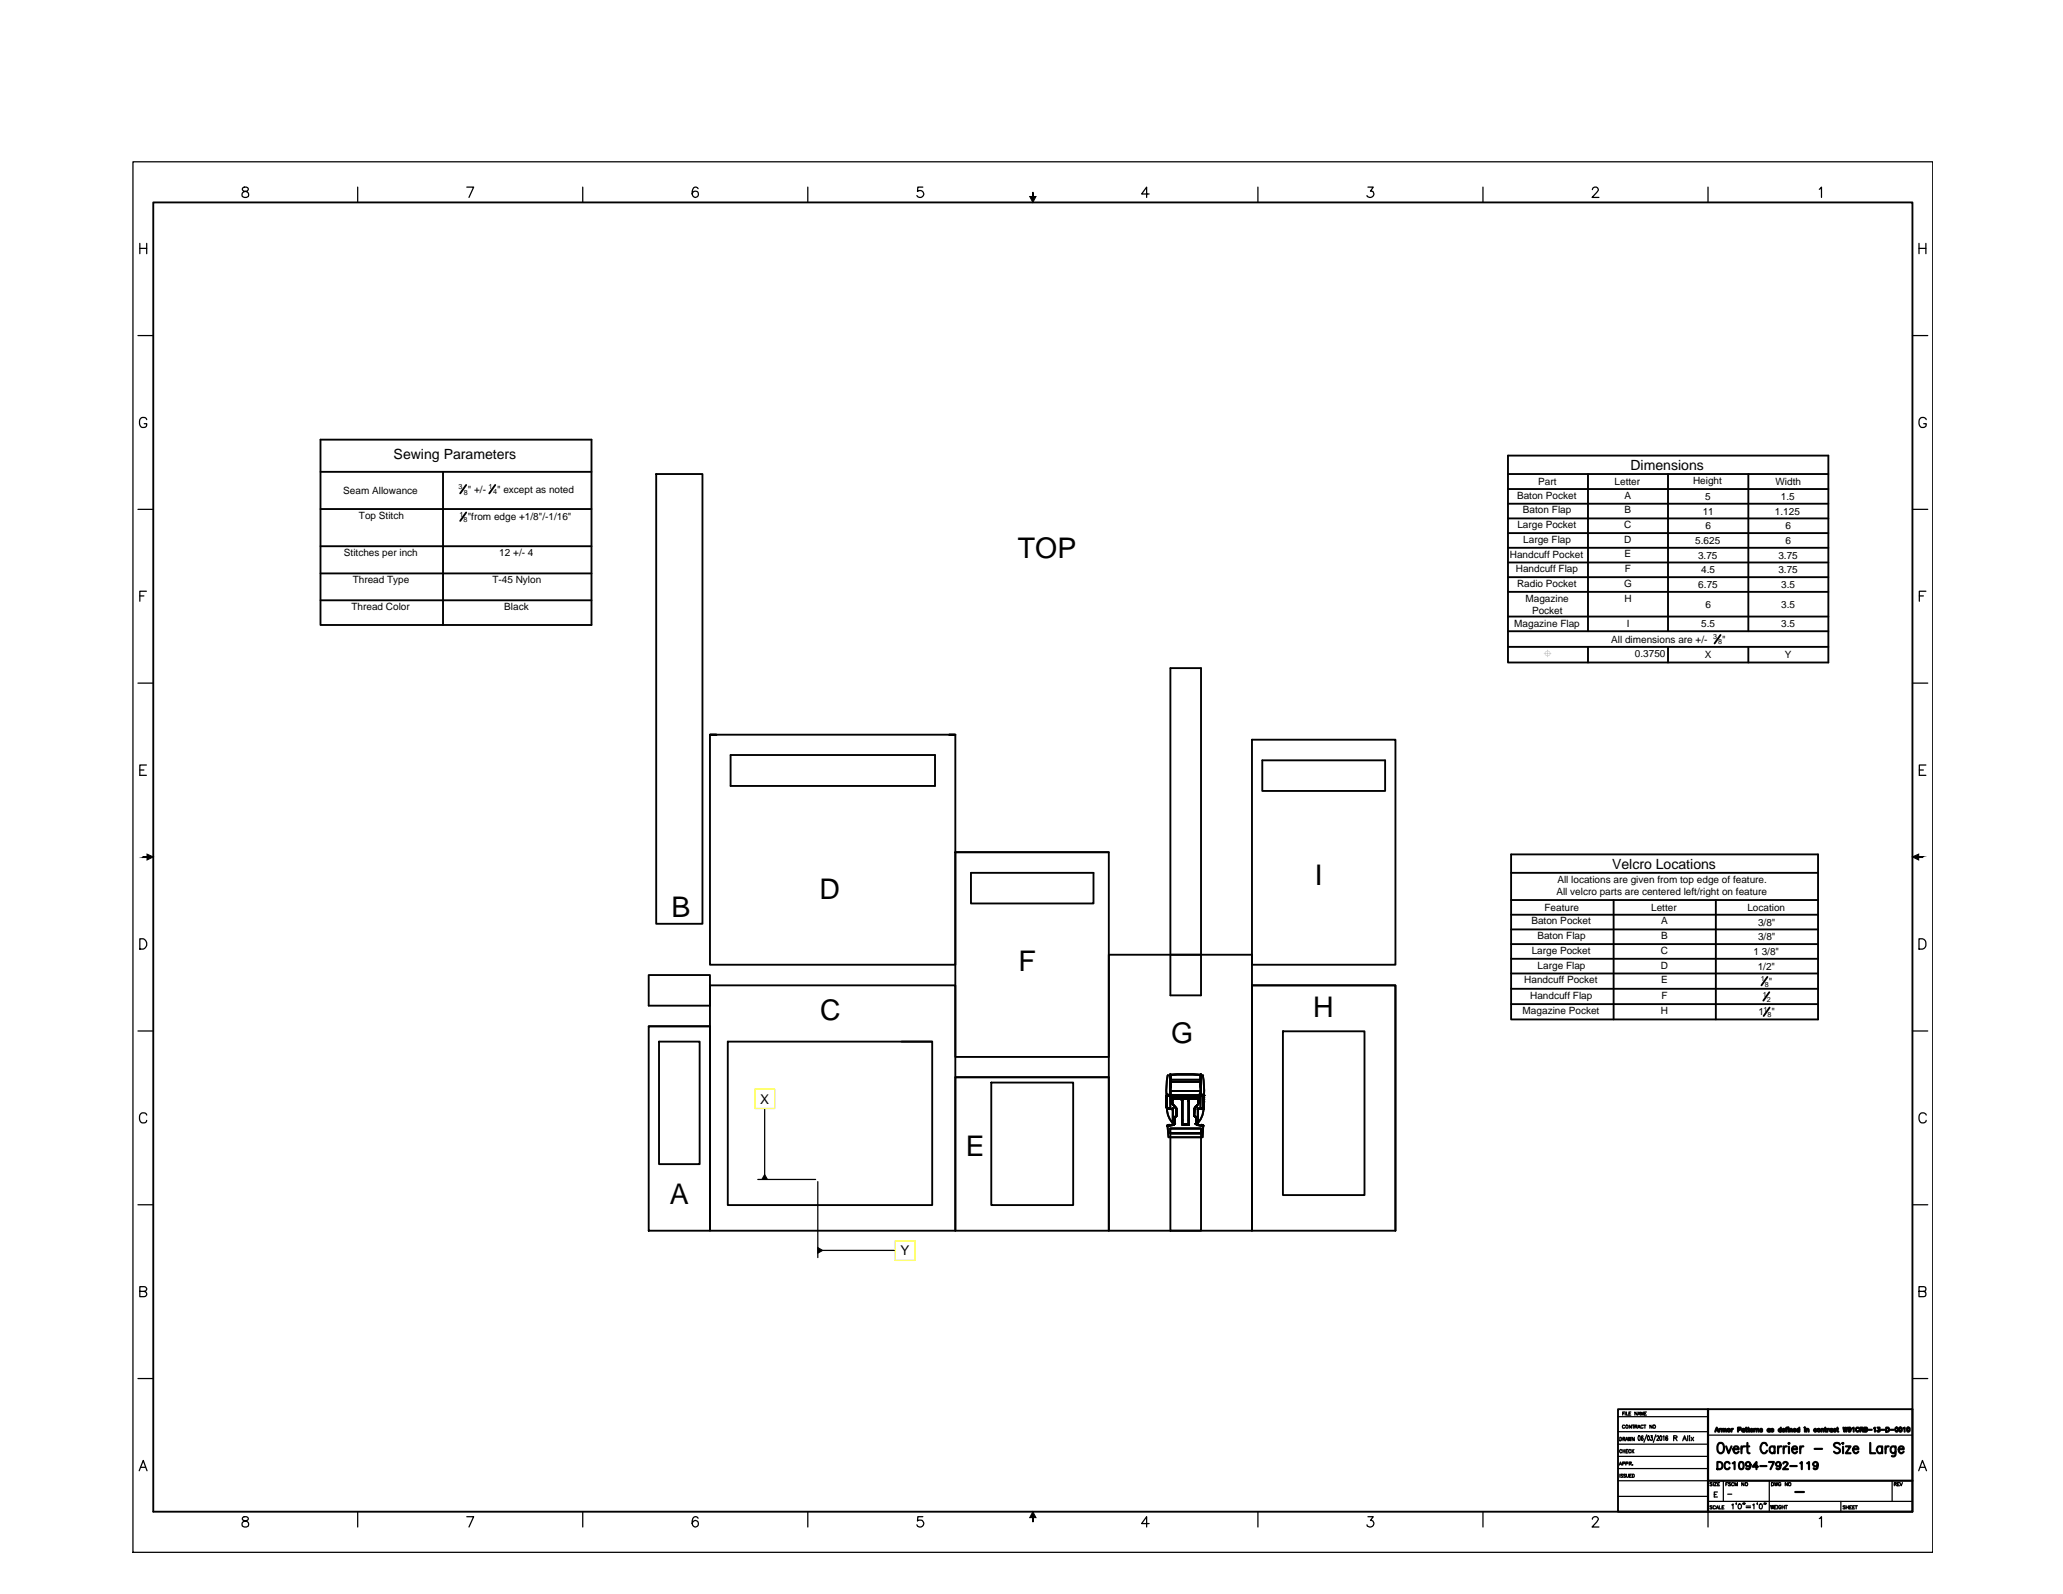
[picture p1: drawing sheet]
<svg xmlns="http://www.w3.org/2000/svg" width="279mm" height="216mm" viewBox="0 0 279 216" stroke-linecap="round" stroke-linejoin="round" font-family="sans-serif">
<!-- layer: T001L001 -->
<path d="M88.9 64.2h6.2v60.9h-6.2zM96.2 99.5h33.2h-.9h.9v31.2h-33.2zM98.9 102.3h27.7M98.9 106.5h27.7M129.4 115.4h20.8v27.8h-20.8zM129.4 115.4h20.8M131.5 118.2h16.6v4.2h-16.6zM169.6 100.2h19.4v30.5h-19.4zM171 103h16.6v4.1h-16.6zM96.2 133.5h33.2v33.2v-20.8h20.8v20.8v-37.4h19.4v37.4v-33.2h19.4v33.2M122.1 141.1h4.2M129.4 145.9h20.8" fill="none" stroke="#000" stroke-width=".25"/>
<!-- layer: 0 -->
<g fill="none" stroke="#000" stroke-width=".25">
<path d="M20.8 27.4h238.2v177.4h-238.2zM43.4 59.5h36.7v25.2h-36.7zM43.4 63.9h36.7M43.4 68.9h36.7M43.4 74h36.7M43.4 77.7h36.7M60 63.9v20.8M63.1 65.7l-.8 1.1M63.1 69.4l-.8 1.2M67.1 65.7l-.8 1.1M204.2 61.7h43.4v28h-43.4zM204.2 64.2h43.4"/>
<path d="M204.2 66.2h43.4M204.2 68.2h43.4M204.2 70.2h43.4M204.2 72.2h43.4M204.2 74.2h43.4M204.2 76.2h43.4M204.2 78.2h43.4M215.1 64.2v21.3M225.9 64.2v21.3M236.8 64.2v21.3M43.4 81.3h36.7M158.5 90.5h4.2v44.3h-4.2z"/>
<path d="M204.2 80.2h43.4M204.2 83.5h43.4M204.2 85.5h43.4M204.2 87.6h43.4M215.1 87.6v2.1M225.9 87.6v2.1M233 86l-.8 1.2M236.8 87.6v2.1M98.9 102.3v4.2M126.6 102.3v4.2M204.7 115.7h41.5v22.4h-41.5zM204.7 118.2h41.5"/>
<path d="M87.9 139h8.3v27.7h-8.3zM87.9 132.1h8.3v4.1h-8.3zM87.9 139h8.3M96.2 133.5v33.2h92.8M158.5 129.3h4.2M173.8 139.7h11v22.2h-11zM204.7 121.9h41.5M204.7 123.9h41.5M204.7 125.9h41.5M204.7 127.9h41.5M204.7 129.9h41.5M204.7 131.9h41.5"/>
<path d="M204.7 133.9h41.5M204.7 136h41.5M218.5 121.9v16.2M232.4 121.9v16.2M239.4 132.3l-.8 1.2M239.6 134.4l-.8 1.1M239.7 136.5l-.8 1.1M89.3 141.1h5.5v16.6h-5.5zM98.6 141.1h27.7v22.1h-27.7zM134.3 146.6h11v16.6h-11zM158 148.4h.1M158 148.4h.6z"/>
<path d="M158 148.4h.8zM158 150.1h.1M158 148.4v1.7v-1.7M158 149.8h.1M158 149.5h.1M158 149.3h.1M158 149h.1M158 148.7h.1M158 148.4l.1 1.7M158 150.2a2.94 2.94 0 0 0 1 2.1M158.1 150.1l.7 .1M158.1 148.4h-.1"/>
<path d="M158.1 150.1l.2 .1M158.1 150.1h.1M158.1 148.4h4.9zM158.1 148.4h.1M158.1 150.1l.7 .2M158.1 150.2h.4M158.1 152.6h.1M158.1 152.5h.1M158.1 152.6l.2 1.4h4.6l.1-1.4M158.1 152.6l.2 1.4M158.1 145.6l-.1 1.1v1.7M158.2 152.5h.1"/>
<path d="M158.2 148.4h.1M158.2 150.2l.6 .1M158.3 150.2h.1M158.3 152.5l.5-.1-.7 .1M158.3 152.5l.5-.1-.6 .1M158.3 152.5h-.1M158.3 152.5h.1M158.4 148.4h.1M158.4 153.4l.1 .1M158.5 145.6l2.3-.1 1.8 .1M158.5 150.1l-.1 .1M158.5 148.4h.1"/>
<path d="M158.5 152.9h4.2v.6M158.5 148.4v1.7M158.5 148l.2 .3 .2 .1M158.5 152.9h4.2v13.8h-4.2zM158.5 153.5h4.1zM158.5 153.5h.1M158.5 145.6v.9h4.1M158.5 146.5h.1M158.5 145.6h.1M158.5 146.7v-1.1v1.4M158.5 146.7v1.4v-1.1M158.5 146.7h.1"/>
<path d="M158.5 148.1h.1M158.5 147.8h.1M158.5 147.4h.1M158.5 147.3h.1M158.5 147h.1M158.5 145.6v2.5zM158.5 146.8h.1M158.5 146.2h.1M158.5 145.6v.6h4.1v-.6M158.5 145.6v.6h4.1M158.5 147.8h4.1M158.6 148.4h.1"/>
<path d="M158.8 148.8h3.5zM158.8 148.8h.1M158.8 148.8v.7zM158.8 149.5h.1M158.8 149.1h.1M158.8 149.5l.5 .7zM158.8 148.9h.1M158.8 149h.1M158.8 150.3v2.1zM158.8 152.4h.1M158.8 150.3h.1M158.9 148.4h3.3z"/>
<path d="M158.9 148.4h.1M159 152.3h.1M159.1 152.3h.1M159.1 148.7l-.3 .2v.2M159.1 152.2h-.1M159.1 148.8h.1M159.1 148.8h-.3v.3M159.1 151.4v.8zM159.1 151.4l.3-.3zM159.1 151.4h.1M159.1 152.2h.1M159.2 150h.1"/>
<path d="M159.3 150.2h.1M159.3 150.2l.1 .9zM159.4 151.1l-.3 .3zM159.4 151.1h.1M159.8 148.7l.1 .1 .2 .3M159.8 148.8h.1M159.8 148.8h.3v.3M160.1 148.9h.1M160.1 149h.1M160.1 152.3h.9zM160.1 149.1h.1M160.1 148.8h.1"/>
<path d="M160.1 148.8v3.5zM160.1 151.8h.1M160.1 152.3h.1M161 152.3h.1M161 148.8v3.5zM161 151.8h.1M161 149h.1M161 148.8h.1M161 149.1h.1M161 152.3h-.9h.9M161 148.8h.3M161 148.8v.3"/>
<path d="M161.1 148.9h.1M161.1 149h.1M161.3 148.7l-.3 .2v.2M161.3 148.8h-.3v.3M161.3 148.8h.1M161.7 151.1l.3 .3zM161.7 151.1h.1M161.8 150.2l-.1 .9zM161.8 150.2h.1M161.9 150h.1M161.9 152.2h.1M162 152.3h.1"/>
<path d="M162 152.2h.1M162 151.4v.8zM162 151.4h.1M162 148.7l.3 .2v.2M162 148.8h.1M162 148.8h.3M162.1 152.3h.1M162.2 148.4h.1M162.2 150.3v2.1zM162.2 152.4h.1M162.2 150.3h.1M162.3 148.9h.1"/>
<path d="M162.3 149h.1M162.3 148.8h.1M162.3 149.1h.1M162.3 148.8v.7zM162.3 149.5h.1M162.3 149.5l-.5 .7zM162.3 148.8v.3M162.4 148.4h.7zM162.5 148.4h.6zM162.5 148.4h.1M162.6 148l-.2 .3-.2 .1M162.6 145.6a23.4 23.4 0 0 0-4.4 .1"/>
<path d="M162.6 153.5h.1M162.6 148.4h.1M162.6 148.4v1.8M162.6 145.6h.1M162.6 146.2h.1M162.6 146.7v-1.1v2.5v-1.4M162.6 147.3h.1M162.6 147.4h.1M162.6 147.8h.1M162.6 148.1h.1M162.6 146.7h.1M162.6 146.5h.1"/>
<path d="M162.6 147h.1M162.6 145.6v2.5zM162.6 146.8h.1M162.6 145.6v.9M162.6 145.6l.4 .1M162.7 153.4l-.1 .1M162.7 152.9h-4.2v.6M162.7 148.4h.1M162.7 152.5l-.5-.1 .7 .1M162.7 152.5h.2M162.7 152.5h.1M162.8 150.2h-.6"/>
<path d="M162.9 148.4h.1M162.9 150.2h.1M162.9 152.5h.1M162.9 145.6l.1 1.1 .1 1.7M163 152.6h.1M163 152.5h.1M163 152.6l-.1 1.4M163 150.1l-.8 .1M163 150.2a2.94 2.94 0 0 1-.9 2.1M163 150.1h.1M163 150.2h-.3M163 148.4h.1"/>
<path d="M163 148.4v1.7M163 148.4v1.7v-1.7M163 150.1l-.1 .1M163 149.8h.1M163 149.5h.1M163.1 148.4h.1M163.1 149.3h.1M163.1 149h.1M163.1 148.7h.1M219.1 190.9h39.9v13.9h-39.9z"/>
</g>
<!-- layer: AM_BOR -->
<g fill="#000" stroke="#000" stroke-width=".14">
<path d="M139.5 26.6h.8l-.4 .8zM19.9 115.7l.9 .4-.9 .4zM259 116.1l.9-.4v.8zM139.9 204.8l.4 .8h-.8z"/>
<path d="M139.8 26.1l.1 .5v-.5zM139.8 26.1l.1 .5h-.1z"/>
<path d="M19.4 116v.1l.5-.1zM19.4 116.1l.5-.1v.1z"/>
<path d="M259.9 116.1h.5v-.1zM259.9 116h.5l-.5 .1z"/>
<path d="M139.8 205.6v.5h.1zM139.8 205.6h.1v.5z"/>
</g>
<g fill="none" stroke="#000" stroke-width=".17">
<path d="M18 21.9h243.8v188.4h-243.8zM18.9 33.6h1M18.9 33v1.4M19.9 33v1.4M32.9 25.4a.27 .27 0 0 0-.1 .3 .27 .27 0 0 0 .2 .2 .47 .47 0 0 1 .6 .2 .47 .47 0 0 1-.1 .6 .6 .6 0 0 1-.7-.1 .51 .51 0 0 1 .1-.5 .51 .51 0 0 1 .5-.2 .27 .27 0 0 0 .2-.2 .27 .27 0 0 0-.1-.3l-.1-.1zM48.4 25.3v2.1M63.2 25.3h.9l-.6 1.4M78.9 25.3v2.1M94.5 25.6a.38 .38 0 0 0-.5-.2 .78 .78 0 0 0 .2 1.3 .44 .44 0 0 0 .4-.4 .44 .44 0 0 0-.4-.4 .44 .44 0 0 0-.5 .4M109.4 25.3v2.1M125 25.3h-.7v.6a.49 .49 0 0 1 .7 .1 .49 .49 0 0 1-.1 .7 .49 .49 0 0 1-.7-.2M155.6 26.3h-1l.7-1v1.4"/>
<path d="M170.4 25.3v2.1M185.3 25.3h.7l-.4 .6a.44 .44 0 0 1 .5 .5 .44 .44 0 0 1-.6 .3l-.3-.1-.1-.1M200.8 25.3v2.1M215.7 25.7v-.2a.43 .43 0 0 1 .7 0 .39 .39 0 0 1-.1 .6l-.7 .6h.9M231.3 25.3v2.1M246.4 25.6l.3-.3v1.4M259.9 33v1.4M259.9 33.6h.9M260.8 33v1.4M18.7 45.5h2.1M19.9 56.8a.51 .51 0 0 0-.6-.3 .51 .51 0 0 0-.4 .6 .61 .61 0 0 0 .1 .6 .61 .61 0 0 0 .7 .2l.1-.2 .1-.3h-.4M259 45.5h2.1"/>
<path d="M260.9 56.8a.51 .51 0 0 0-.6-.3 .51 .51 0 0 0-.4 .6 .6 .6 0 0 0 .1 .6 .6 .6 0 0 0 .7 .2l.1-.2 .1-.3h-.4M18.7 69h2.1M259 69h2.1M18.7 92.5h2.1M18.9 80.7h.6M19.8 80.1h-.9v1.3M259 92.5h2.1M259.9 80.7h.6M260.8 80.1h-.9v1.3M18.9 104.3h.6M19.8 103.6h-.9v1.4h.9M259.9 104.3h.6"/>
<path d="M260.8 103.6h-.9v1.4h.9M18.7 139.6h2.1M18.9 127.2h.5a.75 .75 0 0 1 .5 .7 .75 .75 0 0 1-.5 .7h-.5zM259 139.6h2.1M259.9 127.2h.5a.75 .75 0 0 1 .4 .7 .75 .75 0 0 1-.4 .7h-.5zM19.9 151a.51 .51 0 0 0-.6-.3 .51 .51 0 0 0-.4 .5 .61 .61 0 0 0 .1 .7 .61 .61 0 0 0 .7 .1l.2-.2M260.9 151a.51 .51 0 0 0-.6-.3 .51 .51 0 0 0-.4 .5 .6 .6 0 0 0 .1 .7 .6 .6 0 0 0 .7 .1l.2-.2M18.7 163.2h2.1M18.9 174.9h.6a.32 .32 0 0 0 .4-.3 .32 .32 0 0 0-.4-.3h-.6v1.3h.6a.36 .36 0 0 0 .4-.3 .36 .36 0 0 0-.4-.4M259 163.2h2.1M259.9 174.9h.6a.32 .32 0 0 0 .3-.3 .32 .32 0 0 0-.3-.3h-.6v1.3h.6a.36 .36 0 0 0 .3-.3 .36 .36 0 0 0-.3-.4M18.7 186.7h2.1"/>
<path d="M18.9 199.2l.5-1.4 .5 1.4M19.1 198.7h.6M219.1 193.9h12.2M219.1 195.6h12.2M219.1 197.3h12.2M219.1 191.9h12.2M219.1 198.9h12.2M219.3 198.4l.2-.4 .1 .4M219.4 194.7a.23 .23 0 0 1 .2 .2 .23 .23 0 0 1-.2 .2zM219.4 199.7v.4M219.4 198.3h.2M219.6 196.5a.15 .15 0 0 0-.1-.2 .15 .15 0 0 0-.2 .2v.1a.15 .15 0 0 0 .2 .2 .15 .15 0 0 0 .1-.1"/>
<path d="M219.8 199.7h-.2l-.1 .1a.21 .21 0 0 1 .2 .3h-.2M219.8 198.2h.2v-.2h-.2v.4M219.8 191.5h.1M219.8 194.9h.2l.1-.2h-.3v.4M219.8 196.3v.5M219.8 196.5h.3M219.9 194.9l.2 .2M220 191.2h-.2v.5M220.1 193.1a.2 .2 0 0 0-.3 0 .2 .2 0 0 0 0 .3 .2 .2 0 0 0 .3 0M220.1 196.3v.5M220.1 191.2v.5M220.1 195.1l.2-.4 .2 .4"/>
<path d="M220.1 199.7h-.2v.1a.21 .21 0 0 1 .2 .3h-.2M220.2 198.2h.2l.1-.1-.3-.1v.4M220.2 195h.2M220.2 196.5h.2M220.3 191.2v.5h.2M220.3 199.7l.1 .4h.1l.1-.4M220.5 196.3h-.3v.5h.3M220.5 194.7l.1 .4 .1-.4 .1 .4 .1-.4M220.6 191.5h.2M220.7 198.2h.2v-.2h-.2v.4M220.7 199.9h.2M220.8 198.2l.2 .2"/>
<path d="M220.9 191.2h-.3v.5h.3M220.9 196.5a.15 .15 0 0 0-.2-.2 .15 .15 0 0 0-.1 .2v.1a.15 .15 0 0 0 .1 .2 .15 .15 0 0 0 .2-.1M221 193v.4l-.3-.4v.4M221 199.7h-.3v.4h.3M221 196.3v.5M221 193h.3M221.1 199.7a.22 .22 0 0 1 .2 .2 .22 .22 0 0 1-.2 .2zM221.1 198.4h.1M221.1 196.5l.2 .3M221.2 193v.4M221.3 196.3l-.3 .3M221.3 194.7v.4l-.3-.4v.4"/>
<path d="M221.4 193.2h.3v-.1l-.3-.1v.4M221.6 193.2l.1 .2M221.7 191.2v.5l-.3-.5v.5M221.8 191.7l.2-.5 .1 .5M221.8 193.4l.2-.4 .1 .4M221.9 191.5h.2M221.9 193.3h.2M221.9 194.5h.1a.4 .4 0 0 1 0 .6h-.1l-.1-.3zM222.2 191.7v-.5l.2 .5 .2-.5v.5M222.5 193.1a.17 .17 0 0 0-.2-.1 .17 .17 0 0 0-.1 .3 .16 .16 0 0 0 .1 .1 .16 .16 0 0 0 .2 0M222.5 194.5h-.1a.45 .45 0 0 0 0 .6 .2 .2 0 0 0 .2-.2 .2 .2 0 0 0-.3-.2v.2M222.6 193h.3"/>
<path d="M222.7 191.5h.2M222.8 193v.4M223 191.2h-.3v.5h.3M223 194.3l-.4 1.1M223.2 194.5a.31 .31 0 0 1 .3 .3 .31 .31 0 0 1-.2 .3h-.1l-.1-.3zM223.6 194.5h.2l-.1 .2a.19 .19 0 0 1 .1 .3 .19 .19 0 0 1-.3 .1v-.1M223.7 193v.4l-.3-.4v.4M224.3 194.3l-.4 1.1M224.4 194.6l.1-.1h.1v.2l-.2 .4h.3M224.8 194.5h.1a.4 .4 0 0 1 0 .6h-.1v-.3zM225.2 194.6l.2-.1v.6M225.9 194.5h-.1a.4 .4 0 0 0-.1 .6 .2 .2 0 0 0 .2-.2 .2 .2 0 0 0-.2-.2l-.1 .2"/>
<path d="M226.7 194.8h.3l.1-.2-.1-.1h-.3v.6M226.9 194.8l.2 .3M227.9 195.1l.2-.6 .3 .6M228 194.9h.3M228.6 194.5v.6M228.8 194.5h.1M228.8 194.7v.4M229 194.7l.4 .4M229.4 194.7l-.4 .4M231.3 194.4h27.7M259 186.7h2.1M259.9 199.2l.5-1.4 .5 1.4"/>
<path d="M260.1 198.7h.6M32.9 205.5l-.1 .3 .2 .1a.58 .58 0 0 1 .7 .6l-.1 .2a.63 .63 0 0 1-.8 0 .46 .46 0 0 1 .4-.7l.3-.1 .1-.3-.2-.2zM48.4 204.8v2M63.2 205.4h.9l-.6 1.4M78.9 204.8v2M94.5 205.6a.39 .39 0 0 0-.3-.2 .39 .39 0 0 0-.4 .3 .82 .82 0 0 0 .3 1.1 .44 .44 0 0 0 .5-.4 .44 .44 0 0 0-.4-.4 .44 .44 0 0 0-.5 .4M109.4 204.8v2M125 205.4h-.7v.6a.49 .49 0 0 1 .7 0 .49 .49 0 0 1-.1 .8 .49 .49 0 0 1-.7-.3M155.6 206.4h-1l.7-1v1.4M170.4 204.8v2M185.3 205.4h.7l-.4 .5a.47 .47 0 0 1 .4 .7 .47 .47 0 0 1-.7 .1l-.2-.2M200.8 204.8v2"/>
<path d="M215.7 205.8v-.1a.44 .44 0 0 1 .4-.3 .44 .44 0 0 1 .4 .3l-.2 .4-.7 .7h.9M219.1 202.7h12.2M219.1 200.6h12.2M231.3 204.8v2M231.3 203.4h27.7M231.9 200.9h-.3v.1l.3 .1-.1 .1h-.2M231.9 204h-.3v.1l.3 .1-.1 .2-.2-.1M232 200.8v.4M232.2 200.8h.3l-.3 .4h.3M232.2 202.4h.2M232.3 204a.2 .2 0 0 0-.2 0 .2 .2 0 0 0 0 .3 .2 .2 0 0 0 .2 0M232.4 204.4l.2-.5 .2 .5"/>
<path d="M232.5 204.2h.2M232.6 202.1h-.4v.7h.4M232.6 201h.2M232.8 203.9v.5h.3M232.9 200.8h-.3v.4h.3M233.2 204.2h.2M233.4 200.6v2.8M233.5 203.9h-.3v.5h.3M233.7 201h.2M234 200.8h-.3v.4M234 202.4h.5M234.4 200.9h-.3v.1l.3 .1-.1 .1h-.2"/>
<path d="M234.5 203.8l.2-.1v.7M234.8 200.9a.2 .2 0 0 0-.2 0 .2 .2 0 0 0 0 .3 .2 .2 0 0 0 .2 0M235 201.2v-.4l.1 .4 .2-.4v.4M235.2 203.6l-.1 .2M235.5 203.7a.31 .31 0 0 1 .4 .3 .31 .31 0 0 1-.4 .3l-.1-.2zM236.1 203.6v.2M236.2 200.8v.4l-.3-.4v.4M236.3 203.6h-.1h.1l-.1 .2M236.5 204h.6M236.5 204.2h.6M237.4 203.8l.1-.1v.7M238 203.6v.2"/>
<path d="M238.3 203.8l.1-.1a.35 .35 0 0 1 .3 .3 .35 .35 0 0 1-.3 .4l-.1-.2zM239 203.6h-.1h.1l-.1 .2M239.2 203.6l-.1 .2M239.6 200.6v4.2M239.8 203.9l.1 .5 .1-.5 .1 .5 .1-.5M239.9 200.8h.2a.24 .24 0 0 1 .1 .2 .24 .24 0 0 1-.1 .2h-.2zM240.3 200.8l.1 .4 .2-.4v.4l.2-.4M240.3 204.1h.2M240.6 203.9h-.3v.5h.3M240.8 203.9v.5M241.2 200.9a.2 .2 0 0 0-.3 0 .2 .2 0 0 0 0 .3 .2 .2 0 0 0 .3 0v-.1h-.1M241.2 204a.17 .17 0 0 0-.2-.1 .17 .17 0 0 0-.1 .2v.1a.17 .17 0 0 0 .2 .2 .17 .17 0 0 0 .1-.2h-.1"/>
<path d="M241.4 204.1h.3M241.4 203.9v.5M241.7 203.9v.5M241.8 203.9h.3M241.9 203.9v.5M242.1 200.8v.4l-.3-.4v.4M246.4 205.7l.3-.3v1.4M249.3 203.4v1.4M249.9 204h-.3l.1 .1 .2 .1v.2l-.3-.1M250 203.9v.5M250 204.2h.3M250.3 203.9v.5"/>
<path d="M250.5 204.2h.2M250.8 203.9h-.3v.5h.3M250.9 204.2h.2M251.2 203.9h-.3v.5h.3M251.3 203.9h.3M251.4 203.9v.5M256.3 200.6v2.8M256.6 201h.2v-.2h-.2v.4M256.7 201l.2 .2M257 201h.1M257.3 200.8h-.3v.4h.3M257.3 200.8l.2 .4 .2-.4"/>
<circle cx="220.3" cy="193.2" r=".2"/>
<circle cx="224" cy="193.2" r=".2"/>
<circle cx="236.5" cy="201" r=".2"/>
<circle cx="242.4" cy="201" r=".21"/>
</g>
<g fill="none" stroke="#000" stroke-width=".3">
<path d="M231.3 190.9v13.9M232.3 193.9l.2-.5 .2 .5M232.4 193.7h.2M232.6 198h.3a.51 .51 0 0 1 .4 .5 .51 .51 0 0 1-.4 .5h-.3zM232.8 195.5a.45 .45 0 0 1 .5 0 .45 .45 0 0 1 .2 .4 .61 .61 0 0 1-.6 .9 .94 .94 0 0 1-.1-1.3zM232.8 193.5v.4M233.1 193.5l-.3 .2M233.2 193.7l.2-.2 .1 .1v.3M233.2 193.5v.4M233.5 193.7l.2-.2 .1 .4M233.8 195.9l.3 .9 .4-.9M234.2 198.2v-.1a.4 .4 0 0 0-.5 0 .4 .4 0 0 0-.1 .5l.1 .3 .1 .1h.3l.1-.2"/>
<path d="M234.5 193.5v.4M234.7 198.2l.2-.2v1M234.7 193.5l-.2 .2M234.8 196.3h.7v-.1a.34 .34 0 0 0-.3-.3 .34 .34 0 0 0-.4 .2 .44 .44 0 0 0 0 .5 .44 .44 0 0 0 .5 .2l.2-.2M235.4 193.7l.3-.1v-.2h-.3v.5M235.6 198.1a.32 .32 0 0 1 .5 .1v.6a.3 .3 0 0 1-.3 .2 .3 .3 0 0 1-.2-.2l-.1-.4zM235.9 195.9v.9M236.2 193.6a.17 .17 0 0 0-.2 0 .17 .17 0 0 0 0 .2 .17 .17 0 0 0 .2 0M236.2 193.5v.4M236.3 195.9a.37 .37 0 0 0-.4 .4M236.4 193.5h.2M236.5 193.4v.5h.1"/>
<path d="M236.5 195.9h.4M236.7 195.4v1.4h.3M236.7 193.5h.2M236.8 193.4v.4l.1 .1M237 193.7h.4a.18 .18 0 0 0-.2-.1 .18 .18 0 0 0-.2 .2 .18 .18 0 0 0 .3 .1l.1-.1M237.1 198.4a.31 .31 0 0 1-.3 .2 .31 .31 0 0 1-.3-.3 .31 .31 0 0 1 .2-.3 .5 .5 0 0 1 .4 .5 .5 .5 0 0 1-.4 .5l-.2-.1M237.5 193.5v.4M237.8 193.5l-.3 .2M237.9 193.7l.1-.2 .2 .1v.3M237.9 193.5v.4M238.1 198.7h-.7l.5-.7v1M238.4 198.6h.8"/>
<path d="M238.6 193.6v-.1l-.2 .1v.1h.2v.2h-.1l-.1-.1M239.3 195.8l-.1-.3a.63 .63 0 0 0-.7 .3 .63 .63 0 0 0 0 .7 .41 .41 0 0 0 .7 .3l.1-.3M239.6 198h.7l-.5 1M239.7 193.6a.19 .19 0 0 0-.3 0 .19 .19 0 0 0 0 .3 .19 .19 0 0 0 .3-.1M239.7 193.5v.4M240.2 193.6l-.2-.1-.1 .1 .2 .1v.2l-.2-.1M240.3 196.1a.38 .38 0 0 0-.4-.2 .38 .38 0 0 0-.2 .5 .43 .43 0 0 0 .4 .4l.2-.2M240.3 195.9v.9M240.8 195.9v.9M241.1 198.4a.32 .32 0 0 1-.4 .2 .32 .32 0 0 1-.1-.5 .32 .32 0 0 1 .5 0v.5l-.1 .4h-.2l-.2-.1M241.2 193.6a.17 .17 0 0 0-.3 0 .17 .17 0 0 0 0 .2 .17 .17 0 0 0 .3 0M241.2 193.4v.5"/>
<path d="M241.3 195.9a.37 .37 0 0 0-.5 .4M241.4 193.7h.3a.16 .16 0 0 0-.2-.1 .16 .16 0 0 0 0 .3 .16 .16 0 0 0 .2-.1M241.5 198.2a.3 .3 0 0 1 .3-.2 .3 .3 0 0 1 .3 .3l-.6 .7h.7M241.6 195.9v.9M241.8 193.5h.2M242 195.9h-.3l-.1 .4M242 193.4h-.1v.5M242.2 193.4h.1M242.2 193.6v.3M242.3 195.4l.1 .1-.1 .1zM242.3 195.9v.9M242.4 193.7l.2-.2 .1 .4"/>
<path d="M242.4 193.5v.4M242.5 198.6h.8M242.7 196.3h.7v-.1a.34 .34 0 0 0-.3-.3 .34 .34 0 0 0-.3 .2 .44 .44 0 0 0-.1 .5 .44 .44 0 0 0 .6 .2l.1-.2M242.9 193.7h.3a.17 .17 0 0 0-.2-.2 .17 .17 0 0 0-.1 .2l.1 .2 .2-.1M243.7 193.6a.19 .19 0 0 0-.3 0 .19 .19 0 0 0 0 .3 .19 .19 0 0 0 .3-.1M243.7 193.4v.5M243.8 198.2l.2-.2v1M243.8 195.9v.9M244.2 195.9h-.2l-.2 .4M244.4 193.4h.1zM244.4 193.6v.3M244.7 193.7l.2-.2 .1 .4"/>
<path d="M244.7 193.5v.4M244.7 198.2l.3-.2v1M245.8 196.2h1M246 193.6a.19 .19 0 0 0-.3 0 .19 .19 0 0 0 0 .3 .19 .19 0 0 0 .3-.1M246.2 198.4a.32 .32 0 0 1-.5 .2 .32 .32 0 0 1-.1-.5 .32 .32 0 0 1 .5 0l.1 .5-.1 .4h-.3l-.2-.1M246.7 193.7l.2-.2 .1 .4M246.7 193.5v.4M247.1 193.5h.2M247.2 193.4v.4l.1 .1M247.5 193.5v.4M247.7 193.5l-.2 .2M248.1 193.6a.17 .17 0 0 0-.2 0 .17 .17 0 0 0 0 .2 .17 .17 0 0 0 .2 0"/>
<path d="M248.1 193.5v.4M248.6 193.6a.17 .17 0 0 0-.2 0 .17 .17 0 0 0 0 .2 .17 .17 0 0 0 .2 0M248.8 193.5h.1M248.8 193.4v.4l.2 .1M249.2 195.7a.43 .43 0 0 0-.5-.3 .43 .43 0 0 0-.3 .4l.2 .2 .5 .3 .1 .1a.43 .43 0 0 1-.3 .4 .43 .43 0 0 1-.5-.2M249.5 195.5h.2l-.1 .1zM249.6 195.9v.9M249.7 193.4l.1 .5 .1-.5 .1 .5 .2-.5M250 195.9h.6l-.6 .9h.6M250.6 193.5a.16 .16 0 0 1-.2 .2 .16 .16 0 0 1-.1-.2 .16 .16 0 0 1 .2-.1 .31 .31 0 0 1-.1 .5l-.1-.1M250.9 193.4h.2v.5M251 196.3h.7v-.1a.34 .34 0 0 0-.3-.3 .34 .34 0 0 0-.3 .2 .44 .44 0 0 0-.1 .5 .44 .44 0 0 0 .6 .2l.1-.2"/>
<path d="M251.8 193.5a.24 .24 0 0 0-.4 0 .24 .24 0 0 0 0 .3 .24 .24 0 0 0 .4 0M251.9 193.6h.3l.1-.2h-.4v.5M252.1 193.6l.2 .3M252.5 193.6h.2l.2-.2h-.4v.5h.2l.2-.1-.2-.2M253 193.7h.5M253.3 195.4v1.4h.7M253.8 193.4h.1v.5M254.3 193.4h.3l-.1 .2a.18 .18 0 0 1 0 .3 .18 .18 0 0 1-.3-.1M254.8 193.7h.4M254.9 196.1a.38 .38 0 0 0-.6 0 .44 .44 0 0 0 0 .5 .44 .44 0 0 0 .5 .2l.1-.2M254.9 195.9v.9M255.4 195.9v.9"/>
<path d="M255.5 193.4h.2a.3 .3 0 0 1 .1 .2 .3 .3 0 0 1-.1 .3h-.2zM255.8 195.9h-.3l-.1 .4M256 193.7h.5M256.7 195.9v1.1a.32 .32 0 0 1-.2 .2 .32 .32 0 0 1-.3 0M256.7 196.1a.38 .38 0 0 0-.5-.2 .38 .38 0 0 0-.2 .5 .43 .43 0 0 0 .5 .4l.2-.2M256.8 193.4a.26 .26 0 0 1 .3 .2 .26 .26 0 0 1-.3 .3l-.1-.2zM257.1 196.3h.7a.34 .34 0 0 0-.2-.4 .34 .34 0 0 0-.4 .2 .44 .44 0 0 0 0 .5 .44 .44 0 0 0 .5 .2l.1-.2M257.3 193.4a.26 .26 0 0 1 .3 .2 .26 .26 0 0 1-.3 .3zM257.8 193.4h.2v.5M258.3 193.4a.26 .26 0 0 1 .3 .2 .26 .26 0 0 1-.3 .3zM231.3 200.6h27.7M243.1 202.1h1.2"/>
<circle cx="234.1" cy="193.7" r=".19"/>
<circle cx="246.3" cy="193.7" r=".19"/>
</g>
<!-- layer: AM_5 -->
<path d="M102.6 159.8h7.9M103.6 150.1v9M110.8 160v10.3M111.4 169.4h9.9" fill="none" stroke="#000" stroke-width=".17"/>
<path d="M103.6 159.1l.3 .7h-.7zM110.8 169l.6 .4-.6 .3z" fill="#000" stroke="#000" stroke-width=".14"/>
<path d="M102.2 147.5h2.7v2.6h-2.7zM121.3 168h2.6v2.7h-2.6z" fill="none" stroke="#ff0" stroke-width=".17"/>
<g font-size="3.9">
<text x="137.9" y="75.6">TOP</text>
<text x="178.1" y="119.9">I</text>
<text x="90.9" y="124.1">B</text>
<text x="111" y="121.8">D</text>
<text x="137.9" y="131.5">F</text>
<text x="177.9" y="137.7">H</text>
<text x="111.1" y="138.2">C</text>
<text x="158.6" y="141.3">G</text>
<text x="130.8" y="156.6">E</text>
<text x="90.7" y="163.1">A</text>
</g>
<g font-size="1.9">
<text x="53.3" y="62.2">Sewing Parameters</text>
<text x="220.8" y="63.7">Dimensions</text>
<text x="218.3" y="117.7">Velcro Locations</text>
</g>
<g font-size="1.8">
<text x="103" y="149.5">X</text>
<text x="122" y="170">Y</text>
</g>
<g font-size="1.4">
<text x="208.3" y="65.7">Part</text>
<text x="218.7" y="65.7">Letter</text>
<text x="229.3" y="65.6">Height</text>
<text x="240.5" y="65.7">Width</text>
<text x="46.5" y="66.9">Seam Allowance</text>
<text x="48.6" y="70.3">Top Stitch</text>
<text x="63.3" y="66.8">&quot; +/-</text>
<text x="63.3" y="70.5">&quot;from edge +1/8&quot;/-1/16&quot;</text>
<text x="67.3" y="66.8">&quot; except as noted</text>
<text x="205.5" y="67.5">Baton Pocket</text>
<text x="205.5" y="71.5">Large Pocket</text>
<text x="206.3" y="69.5">Baton Flap</text>
<text x="220" y="71.6">C</text>
<text x="220" y="67.5">A</text>
<text x="220" y="69.5">B</text>
<text x="230.6" y="69.7">11</text>
<text x="230.9" y="67.7">5</text>
<text x="231" y="71.7">6</text>
<text x="240.4" y="69.7">1.125</text>
<text x="241.2" y="67.7">1.5</text>
<text x="241.8" y="71.7">6</text>
<text x="46.6" y="75.3">Stitches per inch</text>
<text x="67.6" y="75.3">12 +/- 4</text>
<text x="204.5" y="75.6">Handcuff Pocket</text>
<text x="205.3" y="77.5">Handcuff Flap</text>
<text x="206.3" y="73.5">Large Flap</text>
<text x="220" y="73.5">D</text>
<text x="220" y="75.5">E</text>
<text x="220.1" y="77.5">F</text>
<text x="229.6" y="73.7">5.625</text>
<text x="230" y="75.7">3.75</text>
<text x="230.4" y="77.7">4.5</text>
<text x="240.8" y="75.7">3.75</text>
<text x="240.8" y="77.7">3.75</text>
<text x="241.8" y="73.7">6</text>
<text x="47.6" y="82.7">Thread Color</text>
<text x="47.8" y="79">Thread Type</text>
<text x="66.7" y="79">T-45 Nylon</text>
<text x="68.3" y="82.6">Black</text>
<text x="205.5" y="79.5">Radio Pocket</text>
<text x="206.6" y="81.5">Magazine</text>
<text x="207.5" y="83.2">Pocket</text>
<text x="220" y="79.5">G</text>
<text x="220" y="81.5">H</text>
<text x="230" y="79.7">6.75</text>
<text x="231" y="82.3">6</text>
<text x="241.2" y="79.7">3.5</text>
<text x="241.2" y="82.3">3.5</text>
<text x="205.1" y="84.9">Magazine Flap</text>
<text x="218.2" y="87.1">All dimensions are +/-</text>
<text x="220.3" y="84.9">I</text>
<text x="221.4" y="89">0.3750</text>
<text x="230.4" y="85">5.5</text>
<text x="230.9" y="89.2">X</text>
<text x="233.2" y="87.1">&quot;</text>
<text x="241.2" y="85">3.5</text>
<text x="241.7" y="89.2">Y</text>
<text x="210.9" y="119.6">All locations are given from top edge of feature.</text>
<text x="207.4" y="125.2">Baton Pocket</text>
<text x="209.2" y="123.4">Feature</text>
<text x="210.8" y="121.3">All velcro parts are centered left/right on feature</text>
<text x="223.6" y="123.4">Letter</text>
<text x="225" y="125.2">A</text>
<text x="236.7" y="123.4">Location</text>
<text x="238.1" y="125.4">3/8&quot;</text>
<text x="207.4" y="129.2">Large Pocket</text>
<text x="208.2" y="127.2">Baton Flap</text>
<text x="208.3" y="131.2">Large Flap</text>
<text x="224.9" y="129.2">C</text>
<text x="224.9" y="131.2">D</text>
<text x="225" y="127.2">B</text>
<text x="237.5" y="129.4">1 3/8&quot;</text>
<text x="238.1" y="131.3">1/2&quot;</text>
<text x="238.1" y="127.4">3/8&quot;</text>
<text x="206.2" y="137.4">Magazine Pocket</text>
<text x="206.4" y="133.2">Handcuff Pocket</text>
<text x="207.2" y="135.3">Handcuff Flap</text>
<text x="224.9" y="137.4">H</text>
<text x="225" y="133.2">E</text>
<text x="225" y="135.3">F</text>
<text x="238.1" y="137.5">1</text>
<text x="239.6" y="133.4">&quot;</text>
<text x="239.9" y="137.5">&quot;</text>
</g>
<g font-size="1">
<text x="62.1" y="66.3">3</text>
<text x="62.2" y="70">1</text>
<text x="62.8" y="70.7">8</text>
<text x="62.8" y="67">8</text>
<text x="66.2" y="66.3">1</text>
<text x="66.8" y="67">4</text>
<text x="232" y="86.6">3</text>
<text x="232.7" y="87.3">8</text>
<text x="238.5" y="132.9">1</text>
<text x="238.7" y="135">1</text>
<text x="238.8" y="137.1">1</text>
<text x="239" y="133.6">8</text>
<text x="239.3" y="135.7">2</text>
<text x="239.4" y="137.8">8</text>
</g>
<text font-size=".9" x="209.1" y="88.8">⌖</text>
</svg>
